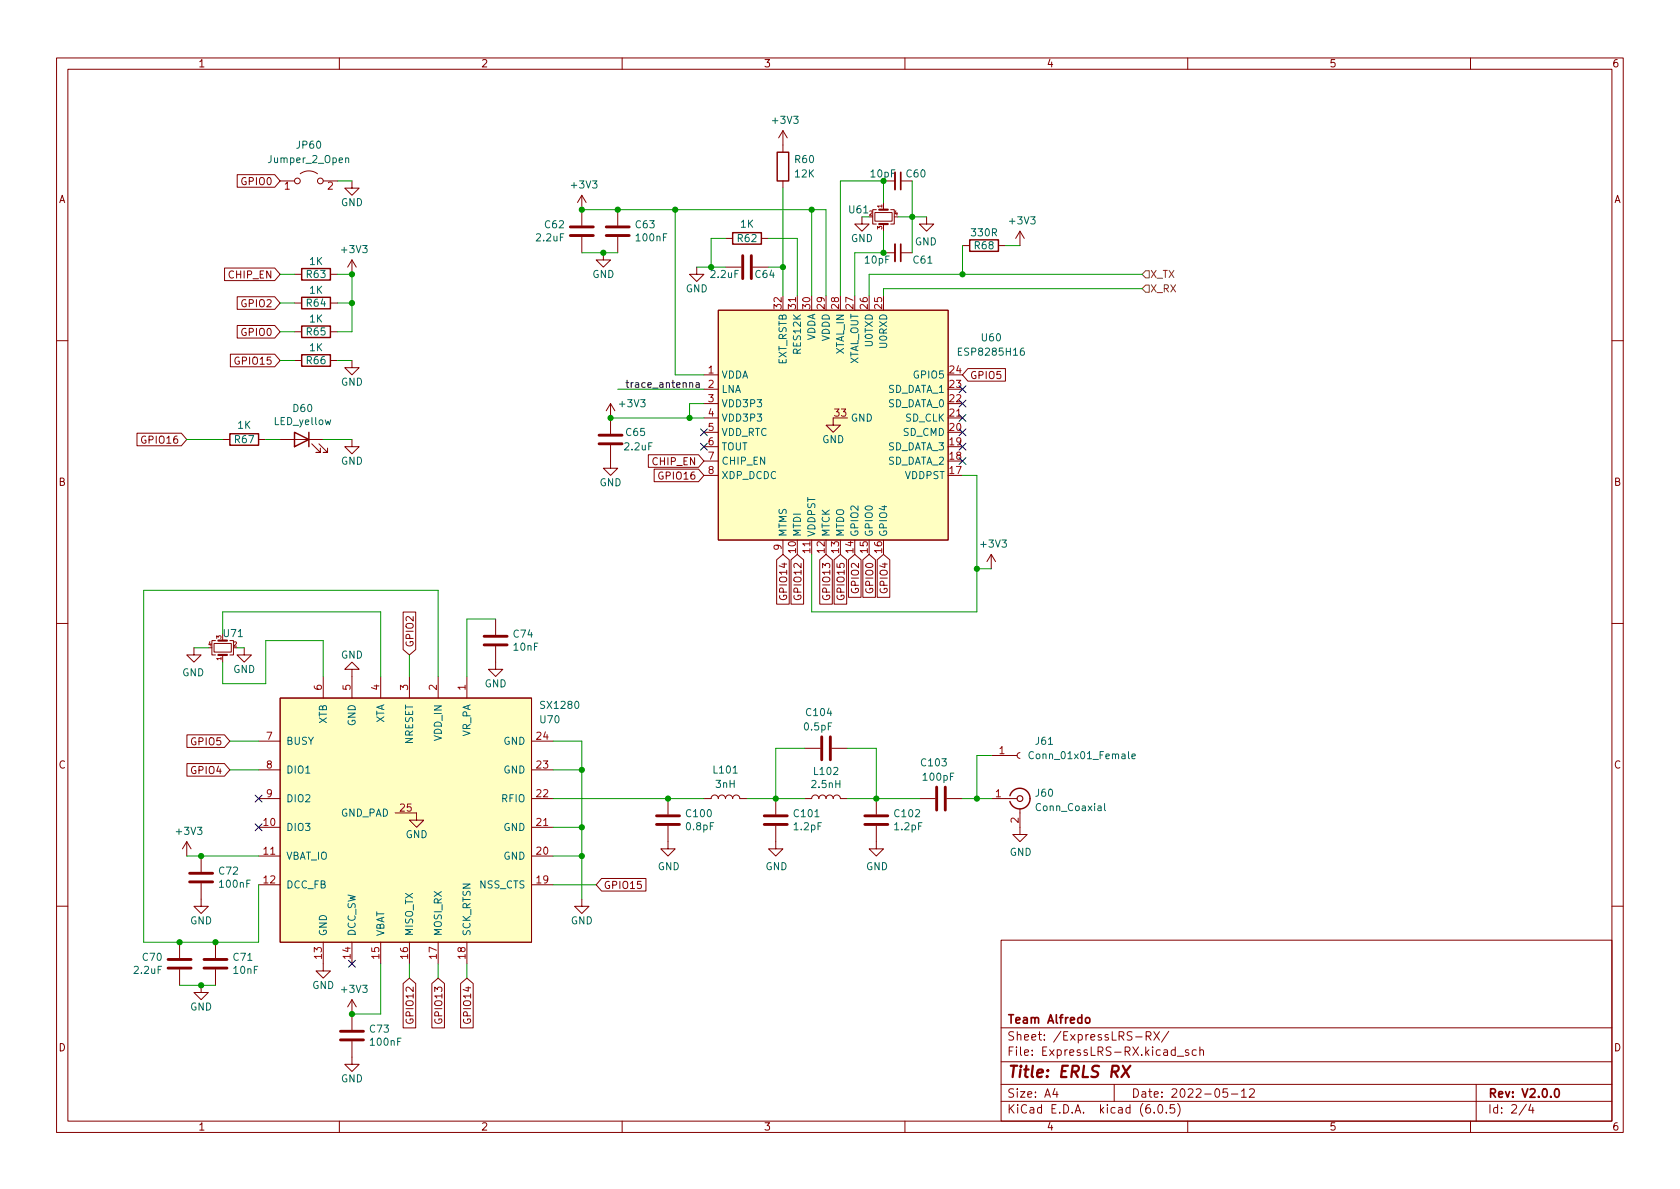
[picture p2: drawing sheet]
<svg xmlns="http://www.w3.org/2000/svg" width="297mm" height="210mm" viewBox="0 0 297 210" stroke-linecap="round" stroke-linejoin="round" font-family="sans-serif">
<g fill="none" stroke="#840000" stroke-width=".18">
<path d="M10 10.2h277v190.1h-277zM12 12.2h273v186.1h-273zM60 10.2v2M110 10.2v2M160 10.2v2M210 10.2v2M260 10.2v2M41.9 30.9h6.7l.9 1.1-.9 1.1h-6.7zM49.5 32h2.6M53.1 30.7a2.54 2.54 0 0 1 3 0M57.1 32h2.6M62.2 32v1.3h1.3l-1.3 1.2-1.2-1.2h1.2"/>
<path d="M102.9 34.5v5.4M102.9 34.5l-.8 1.3M102.9 34.5l.7 1.3M109.2 37.1v2.8M138.4 23.1v3.8M138.4 32v1.3M138.4 23.1l-.7 1.3M138.4 23.1l.8 1.3M152.4 38.3v1.3h1.3l-1.3 1.3-1.3-1.3h1.3M154.7 37.6h3v1.5h-3zM154.9 37.1h-.6v2.5h.6M156.2 35.8v1.3"/>
<path d="M156.2 39.6v1.3M157.5 37.1h.6v2.5h-.6M159.3 32h2M163.8 38.3v1.3h-1.2l1.2 1.3 1.3-1.3h-1.3M39.7 47.4h8.9l.9 1.1-.9 1.1h-8.9zM41.9 52.5h6.7l.9 1.1-.9 1.1h-6.7zM41.9 57.6h6.7l.9 1.1-.9 1.1h-6.7zM52.1 48.5h1.2M52.1 53.6h1.2M52.1 58.7h1.2M58.4 48.5h1.3M58.4 53.6h1.3"/>
<path d="M58.4 58.7h1.3M62.2 46l-.7 1.2M62.2 46v2.5M62.2 46l.8 1.2M102.9 41.9v2.8M106.7 44.7v1.3h1.2l-1.2 1.2-1.3-1.2h1.3M109.2 41.9v2.8M123.2 47.2v1.3h1.3l-1.3 1.3-1.3-1.3h1.3M127 54.9h40.6v40.6h-40.6zM128.3 47.2h2.8M128.3 42.2h1.2M134.6 42.2h1.3"/>
<path d="M141 52.3v2.6M156.2 44.7h2M159.3 44.7h2M170.2 43.4h1.2M176.5 43.4h1.3M180.3 40.9l-.7 1.3M180.3 40.9v2.5M180.3 40.9l.8 1.3M10 60.2h2M24.2 76.6h7.9l.9 1.1-.9 1.1h-7.9zM39.4 77.7h1.2M40.7 62.6h7.9l.9 1.1-.9 1.2h-7.9z"/>
<path d="M45.7 77.7h1.3M49.5 77.7h7.6M52.1 63.7h1.2M55.1 78.5l1.5 1.5h-.7h.7v-.8M56.4 78.5l1.5 1.5h-.8h.8v-.8M58.4 63.7h1.3M62.2 77.7v1.3h1.3l-1.3 1.3-1.2-1.3h1.2M62.2 63.7v1.3h1.3l-1.3 1.3-1.2-1.3h1.2M107.9 78.7v4.1h1.3l-1.3 1.3-1.2-1.3h1.2M107.9 71.4v5.3M107.9 71.4l-.7 1.2M107.9 71.4l.8 1.2"/>
<path d="M124.5 66.3h2.5M124.5 68.8h2.5M124.5 73.9h2.5M124.5 71.4h2.5M124.5 76.4h2.5M124.5 79h2.5M147.3 73.9v1.3h1.3l-1.3 1.2-1.3-1.2h1.3M167.6 73.9h2.6M171.1 65.2h6.7v2.2h-6.7l-.9-1.1zM285 60.2h2M114.6 80.4h8.9l1 1.1-1 1.1h-8.9zM115.7 83h7.8l1 1.1-1 1.1h-7.8z"/>
<path d="M124.5 81.5h2.5M124.5 84.1h2.5M137.3 99l1.1-1 1.1 1v7.8h-2.2zM138.4 95.5v2.5M139.9 99l1.1-1 1.1 1v7.8h-2.2zM143.5 95.5v2.5M144.9 99l1.1-1 1.2 1v7.8h-2.3zM147.5 99l1.1-1 1.1 1v7.8h-2.2zM150 99l1.1-1 1.1 1v6.6h-2.2zM152.6 99l1.1-1 1.1 1v6.6h-2.2zM155.1 99l1.1-1 1.1 1v6.6h-2.2zM175.3 98l-.8 1.3"/>
<path d="M175.3 98v2.6M175.3 98l.7 1.3M10 110.2h2M34.3 114.5v1.3h-1.3l1.3 1.3 1.3-1.3h-1.3M37.8 113.8h3.1v1.5h-3.1zM38.1 113.3h-.6v2.5h.6M39.4 115.8v1.3M40.6 113.3h.7v2.5h-.7M43.2 114.5v1.3h1.2l-1.2 1.3-1.3-1.3h1.3M57.1 119.6v3.8M62.2 118.4h1.3l-1.3-1.3-1.2 1.3h1.2v5M67.3 119.6v3.8"/>
<path d="M71.3 108.2h2.2v6.7l-1.1 .9-1.1-.9zM72.4 119.6v3.8M77.5 119.6v3.8M82.5 119.6v3.8M87.6 114.3v4.1h1.3l-1.3 1.2-1.2-1.2h1.2M87.6 109.5v2.8M285 110.2h2M33 129.9h6.7l.9 1.2-.9 1.1h-6.7zM33 135h6.7l.9 1.1-.9 1.1h-6.7zM45.7 136.1h3.8M45.7 131.1h3.8M49.5 123.4h44.5v43.2h-44.5z"/>
<path d="M94 136.1h3.8M94 131.1h3.8M142.2 132.3h2.8M147.1 132.3h2.8M175.3 133.6h4.5M180.3 133.1l-.3 .1-.2 .4 .2 .4 .3 .1M33 148.8l-.7 1.3M33 148.8v2.6M33 148.8l.8 1.3M35.6 156.2v4.1h1.2l-1.2 1.2-1.3-1.2h1.3M35.6 151.4v2.8M45.7 141.2h3.8"/>
<path d="M45.7 146.3h3.8M45.7 151.4h3.8M45.7 156.5h3.8M69.8 143.8h3.9v1.2h1.2l-1.2 1.3-1.3-1.3h1.3M94 141.2h3.8M94 146.3h3.8M94 151.4h3.8M94 156.5h3.8M102.9 159v1.3h1.2l-1.2 1.2-1.3-1.2h1.3M106.4 155.3h7.8v2.3h-7.8l-1-1.1zM118.1 146v4.1h1.3l-1.3 1.3-1.3-1.3h1.3M118.1 141.2v2.8"/>
<path d="M124.5 141.2h1.2a.64 .64 0 0 1 .7-.6 .64 .64 0 0 1 .6 .6 .64 .64 0 0 1 .6-.6 .64 .64 0 0 1 .7 .6 .64 .64 0 0 1 .6-.6 .64 .64 0 0 1 .6 .6 .64 .64 0 0 1 .7-.6 .64 .64 0 0 1 .6 .6h1.3M137.2 146v4.1h1.2l-1.2 1.3-1.3-1.3h1.3M137.2 141.2v2.8M142.2 141.2h1.3a.64 .64 0 0 1 .6-.6 .64 .64 0 0 1 .7 .6 .64 .64 0 0 1 .6-.6 .64 .64 0 0 1 .6 .6 .64 .64 0 0 1 .7-.6 .64 .64 0 0 1 .6 .6 .64 .64 0 0 1 .7-.6 .64 .64 0 0 1 .6 .6h1.3M154.9 146v4.1h1.3l-1.3 1.3-1.2-1.3h1.2M154.9 141.2v2.8M162.6 141.2h2.8M167.4 141.2h2.8M175.3 141.2h4.5M180.3 143v4.6h1.3l-1.3 1.2-1.2-1.2h1.2M10 160.2h2M31.7 166.6v2.8"/>
<path d="M31.7 171.4v2.8M35.6 174.2v1.3h1.2l-1.2 1.3-1.3-1.3h1.3M38.1 166.6v2.8M38.1 171.4v2.8M57.1 166.6v5.1h1.3l-1.3 1.3-1.2-1.3h1.2M62.2 166.6v3.8M62.2 176.8v5.3M62.2 176.8l-.7 1.2M62.2 176.8l.8 1.2M67.3 166.6v3.8M71.3 173.9l1.1-.9 1.1 .9v7.9h-2.2zM72.4 166.6v3.8"/>
<path d="M76.4 173.9l1.1-.9 1.1 .9v7.9h-2.2zM77.5 166.6v3.8M81.4 173.9l1.1-.9 1.2 .9v7.9h-2.3zM82.5 166.6v3.8M177 166.3h108v32h-108zM285 160.2h2M60 198.3v2M62.2 184.1v4.1h1.3l-1.3 1.3-1.2-1.3h1.2M110 198.3v2M160 198.3v2M177 194.8h108M177 191.8h108"/>
<path d="M177 187.8h108M177 181.8h108M186.5 192.5l-.4 1h1M186.9 193v1M197 191.8v3M200.8 183.4h1.1M202.6 183.2l.8-.1 .1-.2-.1-.3-.2-.2h-.6v1.5M203 183.2l.5 .7M204 182.4l1 1.5M204.1 196.7v.1M204.9 195.4l.2-.1a.81 .81 0 0 1 .6 .7 .81 .81 0 0 1-.3 .8h-.2a.81 .81 0 0 1-.6-.6 .81 .81 0 0 1 .3-.8zM205 182.4l-1 1.5"/>
<path d="M206.2 196.7v.1M206.6 182.4l-1.2 1.9M207.6 195.3h-.7v.7l.2-.1 .5 .1 .1 .2-.1 .5-.2 .1-.5-.1M208.1 186.8h1.2M208.2 195.1a1.72 1.72 0 0 1 0 2.3M210 198.3v2M210.1 185.7l-.3-.1-.2 .2v.3l.5 .1v.4h-.5M211.5 185.7l-.4-.1-.3 .3v.4l.1 .3h.6M212.1 185.8l.3-.2 .3 .1 .1 .9M212.1 185.1v1.5M217 192.5h-.7l-.1 .7 .2-.1 .5 .1 .2 .2-.1 .5-.2 .1-.6-.1M217.7 193.5h1.2"/>
<path d="M219.5 193l.4-.5v1.5M219.5 194h.9M220.9 192.7l.6-.2 .2 .2 .1 .3-.9 1h.9M260 198.3v2M261 191.8v6.5M269.9 195.3l-1.3 1.9M270.6 195.3l-.3 1h.9M271 195.8v1"/>
<circle cx="52.6" cy="32" r=".51"/>
<circle cx="56.6" cy="32" r=".51"/>
</g>
<path d="M159.3 30.5v3M159.3 43.2v3M192 180.1l.2-.2 .4 .2 .1 .5-.1 .3h-.4l-.2-.1zM275.1 192.6l.1-.1a.81 .81 0 0 1 .6 .7 .81 .81 0 0 1-.3 .8h-.2a.81 .81 0 0 1-.5-.6 .81 .81 0 0 1 .3-.8z" fill="none" stroke="#840000" stroke-width=".3"/>
<path d="M198.5 188.5l1.1 2M199.9 188.5l-1.6 2" fill="none" stroke="#840000" stroke-width=".4"/>
<g fill="none" stroke="#840000" stroke-width=".51">
<path d="M100.8 41.7h4.1M100.8 40.1h4.1M107.2 41.7h4.1M107.2 40.1h4.1M131.3 45.2v4.1M132.8 45.2v4.1M105.9 78.5h4.1M105.9 77h4.1M85.6 114h4.1M85.6 112.5h4.1M145.3 130.3v4.1M146.8 130.3v4.1"/>
<path d="M165.6 139.2v4.1M167.1 139.2v4.1M33.5 156h4.1M33.5 154.4h4.1M116.1 145.8h4M116.1 144.3h4M135.1 145.8h4.1M135.1 144.3h4.1M152.9 145.8h4.1M152.9 144.3h4.1M29.7 171.2h4.1M29.7 169.7h4.1"/>
<path d="M36.1 171.2h4M36.1 169.7h4M60.2 183.9h4.1M60.2 182.4h4.1"/>
</g>
<path d="M137.4 26.9h2v5.1h-2zM53.3 47.5h5.1v2h-5.1zM53.3 52.6h5.1v2h-5.1zM53.3 57.7h5.1v2h-5.1zM129.5 41.1h5.1v2.1h-5.1zM171.4 42.4h5.1v2h-5.1zM40.6 76.7h5.1v2h-5.1zM52.1 76.4l2.5 1.3-2.5 1.3zM53.3 62.7h5.1v2.1h-5.1zM54.6 76.4v2.6M178.6 140.7a1.81 1.81 0 0 1 2.8-1 1.81 1.81 0 0 1 0 3 1.81 1.81 0 0 1-2.8-1" fill="none" stroke="#840000" stroke-width=".25"/>
<path d="M158.2 30.5v3M158.2 43.2v3" fill="none" stroke="#840000" stroke-width=".33"/>
<path d="M155.4 37.1h1.6M155.4 39.6h1.6M38.6 115.8h1.5M38.6 113.3h1.5" fill="none" stroke="#840000" stroke-width=".38"/>
<path d="M61.1 28l.2-.1 .3 .1 .1 .8M182.7 133a.6 .6 0 0 0-.8 .4 .6 .6 0 0 0 .6 .8l.2-.1M200.1 133.7l.6-.1v-.2l-.4-.1-.2 .2 .1 .6h.5M195.3 142.1v1.1l.2 .2" fill="none" stroke="#006464" stroke-width=".18"/>
<g fill="#ffffc2" stroke="#ffffc2" stroke-width=".18">
<path d="M127 54.9h40.6v40.6h-40.6z"/>
<path d="M49.5 123.4h44.5v43.2h-44.5z"/>
</g>
<circle cx="180.3" cy="141.2" r=".51" fill="none" stroke="#840000" stroke-width=".2"/>
<path d="M202.6 47.9h.6v1.2h-.6l-.7-.6zM202.6 50.4h.6v1.3h-.6l-.7-.7z" fill="none" stroke="#725600" stroke-width=".18"/>
<path d="M121.9 67.8l.2-.1h.3l.1 .8M123.1 67.7h.5v.8M123.6 68h-.4l-.2 .2 .2 .3 .4-.1" fill="none" stroke="#0f0f0f" stroke-width=".18"/>
<g fill="none" stroke="#009600" stroke-width=".18">
<path d="M59.7 32h2.5M102.9 37.1h43.1v15.2M119.4 37.1v29.2h5.1M138.4 33.3v19M143.5 37.1v15.2M156.2 35.8v-3.8h-7.6v20.3M158.7 38.3h5.1M161.3 32v12.7M49.5 48.5h2.6M49.5 53.6h2.6M49.5 58.7h2.6M59.7 48.5h2.5v10.2h-2.5"/>
<path d="M59.7 53.6h2.5M102.9 44.7h6.3M123.2 47.2h5.1M128.3 42.2h-2.6v5M135.9 42.2h5.1v10.1M135.9 47.2h2.5M156.2 40.9v3.8h-5.1v7.6M170.2 43.4v5.1M177.8 43.4h2.5M201.9 48.5h-48.2v3.8M201.9 51h-45.7v1.3M33 77.7h6.4"/>
<path d="M47 77.7h2.5M49.5 63.7h2.6M57.1 77.7h5.1M59.7 63.7h2.5M107.9 73.9h16.6M109.2 68.8h15.3M124.5 71.4h-2.6v2.5M170.2 84.1h2.5v24.1h-29.2v-10.2M34.3 114.5h2.5M39.4 117.1v3.8h7.6v-7.6h10.1v6.3M39.4 112v-3.8h27.9v11.4M41.9 114.5h1.3"/>
<path d="M72.4 115.8v3.8M77.5 119.6v-15.2h-52.1v62.2h20.3v-10.1M87.6 109.5h-5.1v10.1M172.7 100.6h2.6M40.6 131.1h5.1M40.6 136.1h5.1M97.8 131.1h5.1v27.9M97.8 136.1h5.1M142.2 132.3h-5v8.9M149.9 132.3h5v8.9M175.3 133.6h-2.6v7.6M33 151.4h12.7"/>
<path d="M97.8 151.4h5.1M97.8 156.5h7.6M97.8 141.2h26.7M97.8 146.3h5.1M132.1 141.2h10.1M149.9 141.2h12.7M170.2 141.2h5.1M31.7 174.2h6.4M67.3 170.4v8.9h-5.1M72.4 170.4v2.6M77.5 170.4v2.6M82.5 170.4v2.6"/>
</g>
<g fill="none" stroke="#000084" stroke-width=".18">
<path d="M123.9 78.4l1.2 1.2M123.9 75.8l1.2 1.3M125.1 78.4l-1.2 1.2M125.1 75.8l-1.2 1.3M169.6 68.2l1.2 1.2M169.6 73.3l1.2 1.2M169.6 70.8l1.2 1.2M169.6 78.4l1.2 1.2M169.6 75.8l1.2 1.3M170.8 68.2l-1.2 1.2M170.8 73.3l-1.2 1.2M170.8 70.8l-1.2 1.2"/>
<path d="M170.8 78.4l-1.2 1.2M170.8 75.8l-1.2 1.3M169.6 80.9l1.2 1.2M170.8 80.9l-1.2 1.2M45.1 145.7l1.2 1.2M45.1 140.6l1.2 1.2M46.3 145.7l-1.2 1.2M46.3 140.6l-1.2 1.2M61.6 169.8l1.2 1.2M62.8 169.8l-1.2 1.2"/>
</g>
<g fill="#009600" stroke="#009600" stroke-width=".18">
<circle cx="62.2" cy="48.5" r=".46"/>
<circle cx="62.2" cy="53.6" r=".46"/>
<circle cx="107.9" cy="73.9" r=".46"/>
<circle cx="119.4" cy="37.1" r=".46"/>
<circle cx="109.2" cy="37.1" r=".46"/>
<circle cx="121.9" cy="73.9" r=".46"/>
<circle cx="102.9" cy="37.1" r=".46"/>
<circle cx="106.7" cy="44.7" r=".46"/>
<circle cx="118.1" cy="141.2" r=".46"/>
<circle cx="102.9" cy="136.1" r=".46"/>
<circle cx="102.9" cy="146.3" r=".46"/>
<circle cx="102.9" cy="151.4" r=".46"/>
<circle cx="137.2" cy="141.2" r=".46"/>
<circle cx="156.2" cy="32" r=".46"/>
<circle cx="161.3" cy="38.3" r=".46"/>
<circle cx="170.2" cy="48.5" r=".46"/>
<circle cx="38.1" cy="166.6" r=".46"/>
<circle cx="35.6" cy="151.4" r=".46"/>
<circle cx="31.7" cy="166.6" r=".46"/>
<circle cx="62.2" cy="179.3" r=".46"/>
<circle cx="35.6" cy="174.2" r=".46"/>
<circle cx="172.7" cy="141.2" r=".46"/>
<circle cx="154.9" cy="141.2" r=".46"/>
<circle cx="172.7" cy="100.6" r=".46"/>
<circle cx="156.2" cy="44.7" r=".46"/>
<circle cx="138.4" cy="47.2" r=".46"/>
<circle cx="125.7" cy="47.2" r=".46"/>
<circle cx="143.5" cy="37.1" r=".46"/>
</g>
<text font-size="2.8" fill="#840000" x="178" y="190.6">Title: ERLS RX</text>
<g font-size="2.1" fill="#840000">
<text x="178" y="184">Sheet: /ExpressLRS-RX/</text>
<text x="178" y="181">Team Alfredo</text>
<text x="178" y="186.7">File: ExpressLRS-RX.kicad_sch</text>
<text x="178" y="196.9">KiCad E.D.A. kicad (6.0.5)</text>
<text x="178" y="194.1">Size: A4</text>
<text x="200" y="194.1">Date: 2022-05-12</text>
<text x="263" y="194.1">Rev: V2.0.0</text>
<text x="263" y="196.9">Id: 2/4</text>
</g>
<g font-size="1.8" fill="#840000">
<text x="35" y="11.9">1</text>
<text x="85" y="11.9">2</text>
<text x="135" y="11.9">3</text>
<text x="185" y="11.9">4</text>
<text x="235" y="11.9">5</text>
<text x="285" y="11.9">6</text>
<text x="10.3" y="35.9">A</text>
<text x="42.9" y="32.7">GPIO0</text>
<text x="285.3" y="35.9">A</text>
<text x="40.6" y="49.2">CHIP_EN</text>
<text x="42.9" y="54.3">GPIO2</text>
<text x="42.9" y="59.4">GPIO0</text>
<text x="41.9" y="64.5">GPIO15</text>
<text x="171.4" y="67">GPIO5</text>
<text x="25.4" y="78.4">GPIO16</text>
<text x="115.5" y="82.3">CHIP_EN</text>
<text x="10.3" y="85.9">B</text>
<text x="116.8" y="84.8">GPIO16</text>
<text x="285.3" y="85.9">B</text>
<text x="139.2" y="105.7" transform="rotate(-90 139.2 105.7)">GPIO14</text>
<text x="141.7" y="105.7" transform="rotate(-90 141.7 105.7)">GPIO12</text>
<text x="146.8" y="105.7" transform="rotate(-90 146.8 105.7)">GPIO13</text>
<text x="149.3" y="105.7" transform="rotate(-90 149.3 105.7)">GPIO15</text>
<text x="151.9" y="104.7" transform="rotate(-90 151.9 104.7)">GPIO2</text>
<text x="154.4" y="104.7" transform="rotate(-90 154.4 104.7)">GPIO0</text>
<text x="156.9" y="104.7" transform="rotate(-90 156.9 104.7)">GPIO4</text>
<text x="73.1" y="114.5" transform="rotate(-90 73.1 114.5)">GPIO2</text>
<text x="34" y="131.8">GPIO5</text>
<text x="10.3" y="135.9">C</text>
<text x="34" y="136.9">GPIO4</text>
<text x="285.3" y="135.9">C</text>
<text x="106.7" y="157.2">GPIO15</text>
<text x="10.3" y="185.9">D</text>
<text x="73.1" y="180.6" transform="rotate(-90 73.1 180.6)">GPIO12</text>
<text x="78.2" y="180.6" transform="rotate(-90 78.2 180.6)">GPIO13</text>
<text x="83.3" y="180.6" transform="rotate(-90 83.3 180.6)">GPIO14</text>
<text x="285.3" y="185.9">D</text>
<text x="35" y="199.9">1</text>
<text x="85" y="199.9">2</text>
<text x="135" y="199.9">3</text>
<text x="185" y="199.9">4</text>
<text x="235" y="199.9">5</text>
<text x="285" y="199.9">6</text>
</g>
<g font-size="1.8" fill="#006464">
<text x="136.7" y="21.9">+3V3</text>
<text x="47.7" y="28.8">Jumper_2_Open</text>
<text x="52.5" y="26.3">JP60</text>
<text x="140.6" y="28.8">R60</text>
<text x="101.2" y="33.3">+3V3</text>
<text x="140.6" y="31.4">12K</text>
<text x="154" y="31.4">10pF</text>
<text x="160.3" y="31.4">C60</text>
<text x="60.3" y="36.4">GND</text>
<text x="96.4" y="40.4">C62</text>
<text x="112.4" y="40.4">C63</text>
<text x="130.9" y="40.3">1K</text>
<text x="171.9" y="41.8">330R</text>
<text x="178.6" y="39.7">+3V3</text>
<text x="54.7" y="46.9">1K</text>
<text x="60.5" y="44.7">+3V3</text>
<text x="94.9" y="42.7">2.2uF</text>
<text x="112.6" y="42.7">100nF</text>
<text x="130.5" y="42.8">R62</text>
<text x="150.4" y="42.8">GND</text>
<text x="153" y="46.6">10pF</text>
<text x="161.6" y="46.6">C61</text>
<text x="161.7" y="43.4">GND</text>
<text x="172.4" y="44.1">R68</text>
<text x="54.3" y="49.1">R63</text>
<text x="54.7" y="51.9">1K</text>
<text x="104.7" y="49.1">GND</text>
<text x="121.2" y="51.7">GND</text>
<text x="125.8" y="49.1">2.2uF</text>
<text x="133.6" y="49.1">C64</text>
<text x="54.3" y="54.2">R64</text>
<text x="54.3" y="59.3">R65</text>
<text x="54.7" y="57">1K</text>
<text x="54.3" y="64.4">R66</text>
<text x="54.7" y="62.1">1K</text>
<text x="139.1" y="64.6" transform="rotate(-90 139.1 64.6)">EXT_RSTB</text>
<text x="141.6" y="62.2" transform="rotate(-90 141.6 62.2)">RES12K</text>
<text x="144.1" y="60.4" transform="rotate(-90 144.1 60.4)">VDDA</text>
<text x="146.7" y="60.4" transform="rotate(-90 146.7 60.4)">VDDD</text>
<text x="149.2" y="62.7" transform="rotate(-90 149.2 62.7)">XTAL_IN</text>
<text x="151.8" y="64.7" transform="rotate(-90 151.8 64.7)">XTAL_OUT</text>
<text x="154.3" y="61.2" transform="rotate(-90 154.3 61.2)">U0TXD</text>
<text x="156.8" y="61.4" transform="rotate(-90 156.8 61.4)">U0RXD</text>
<text x="169.9" y="62.9">ESP8285H16</text>
<text x="173.6" y="60.3">U60</text>
<text x="60.3" y="68.2">GND</text>
<text x="127.5" y="66.9">VDDA</text>
<text x="127.5" y="69.5">LNA</text>
<text x="156.8" y="69.5">SD_DATA_1</text>
<text x="161.7" y="66.9">GPIO5</text>
<text x="42" y="75.8">1K</text>
<text x="48.6" y="75.2">LED_yellow</text>
<text x="51.9" y="72.8">D60</text>
<text x="109.7" y="72">+3V3</text>
<text x="110.8" y="77.1">C65</text>
<text x="127.5" y="72">VDD3P3</text>
<text x="127.5" y="74.5">VDD3P3</text>
<text x="127.5" y="77.1">VDD_RTC</text>
<text x="150.4" y="74.5">GND</text>
<text x="156.8" y="72">SD_DATA_0</text>
<text x="159.7" y="77.1">SD_CMD</text>
<text x="160.1" y="74.5">SD_CLK</text>
<text x="41.6" y="78.4">R67</text>
<text x="60.3" y="82.2">GND</text>
<text x="110.5" y="79.6">2.2uF</text>
<text x="127.5" y="79.6">TOUT</text>
<text x="127.5" y="82.2">CHIP_EN</text>
<text x="145.4" y="78.4">GND</text>
<text x="156.8" y="82.2">SD_DATA_2</text>
<text x="156.8" y="79.6">SD_DATA_3</text>
<text x="106" y="86">GND</text>
<text x="127.5" y="84.7">XDP_DCDC</text>
<text x="160" y="84.7">VDDPST</text>
<text x="139.1" y="95" transform="rotate(-90 139.1 95)">MTMS</text>
<text x="141.6" y="95" transform="rotate(-90 141.6 95)">MTDI</text>
<text x="144.1" y="95" transform="rotate(-90 144.1 95)">VDDPST</text>
<text x="146.7" y="95" transform="rotate(-90 146.7 95)">MTCK</text>
<text x="149.2" y="95" transform="rotate(-90 149.2 95)">MTDO</text>
<text x="151.8" y="95" transform="rotate(-90 151.8 95)">GPIO2</text>
<text x="154.3" y="95" transform="rotate(-90 154.3 95)">GPIO0</text>
<text x="156.8" y="95" transform="rotate(-90 156.8 95)">GPIO4</text>
<text x="173.6" y="96.8">+3V3</text>
<text x="39.6" y="112.6">U71</text>
<text x="90.9" y="112.7">C74</text>
<text x="32.2" y="119.6">GND</text>
<text x="41.2" y="119">GND</text>
<text x="60.3" y="116.5">GND</text>
<text x="90.9" y="115.1">10nF</text>
<text x="85.7" y="121.5">GND</text>
<text x="95.8" y="125.3">SX1280</text>
<text x="50.5" y="131.7">BUSY</text>
<text x="57.8" y="128" transform="rotate(-90 57.8 128)">XTB</text>
<text x="62.9" y="128.4" transform="rotate(-90 62.9 128.4)">GND</text>
<text x="67.9" y="128" transform="rotate(-90 67.9 128)">XTA</text>
<text x="73" y="131.6" transform="rotate(-90 73 131.6)">NRESET</text>
<text x="78.1" y="130.9" transform="rotate(-90 78.1 130.9)">VDD_IN</text>
<text x="83.2" y="130.4" transform="rotate(-90 83.2 130.4)">VR_PA</text>
<text x="89" y="131.7">GND</text>
<text x="95.6" y="127.9">U70</text>
<text x="142.3" y="129.2">0.5pF</text>
<text x="142.7" y="126.6">C104</text>
<text x="183.2" y="131.7">J61</text>
<text x="50.5" y="136.8">DIO1</text>
<text x="89" y="136.8">GND</text>
<text x="126.3" y="136.8">L101</text>
<text x="144" y="137">L102</text>
<text x="163" y="135.5">C103</text>
<text x="182.6" y="134.2">Conn_01x01_Female</text>
<text x="50.5" y="141.9">DIO2</text>
<text x="88.7" y="141.9">RFIO</text>
<text x="126.6" y="139.3">3nH</text>
<text x="143.6" y="139.3">2.5nH</text>
<text x="163.3" y="138">100pF</text>
<text x="183.2" y="140.9">J60</text>
<text x="183.4" y="143.4">Conn_Coaxial</text>
<text x="31.3" y="147.6">+3V3</text>
<text x="50.5" y="146.9">DIO3</text>
<text x="60.2" y="144.4">GND_PAD</text>
<text x="71.7" y="148.2">GND</text>
<text x="89" y="146.9">GND</text>
<text x="121.4" y="146.8">0.8pF</text>
<text x="121.4" y="144.5">C100</text>
<text x="140.5" y="146.8">1.2pF</text>
<text x="140.5" y="144.5">C101</text>
<text x="158.3" y="146.8">1.2pF</text>
<text x="158.3" y="144.5">C102</text>
<text x="38.8" y="154.7">C72</text>
<text x="50.5" y="152">VBAT_IO</text>
<text x="89" y="152">GND</text>
<text x="116.3" y="153.9">GND</text>
<text x="135.3" y="153.9">GND</text>
<text x="153.1" y="153.9">GND</text>
<text x="178.5" y="151.3">GND</text>
<text x="38.9" y="157">100nF</text>
<text x="50.5" y="157.1">DCC_FB</text>
<text x="84.8" y="157.1">NSS_CTS</text>
<text x="33.6" y="163.4">GND</text>
<text x="57.8" y="165.6" transform="rotate(-90 57.8 165.6)">GND</text>
<text x="62.9" y="165.6" transform="rotate(-90 62.9 165.6)">DCC_SW</text>
<text x="67.9" y="165.6" transform="rotate(-90 67.9 165.6)">VBAT</text>
<text x="73" y="165.6" transform="rotate(-90 73 165.6)">MISO_TX</text>
<text x="78.1" y="165.6" transform="rotate(-90 78.1 165.6)">MOSI_RX</text>
<text x="83.2" y="165.6" transform="rotate(-90 83.2 165.6)">SCK_RTSN</text>
<text x="100.9" y="163.4">GND</text>
<text x="23.8" y="172.2">2.2uF</text>
<text x="25.3" y="169.9">C70</text>
<text x="41.3" y="169.9">C71</text>
<text x="41.4" y="172.2">10nF</text>
<text x="33.6" y="178.7">GND</text>
<text x="55.2" y="174.9">GND</text>
<text x="60.5" y="175.6">+3V3</text>
<text x="65.5" y="182.6">C73</text>
<text x="65.6" y="184.9">100nF</text>
<text x="60.3" y="191.4">GND</text>
</g>
<g font-size="1.8" fill="#a90000">
<text x="50.3" y="33.5">1</text>
<text x="57.9" y="33.5">2</text>
<text x="138.2" y="54.6" transform="rotate(-90 138.2 54.6)">32</text>
<text x="140.7" y="54.6" transform="rotate(-90 140.7 54.6)">31</text>
<text x="143.3" y="54.6" transform="rotate(-90 143.3 54.6)">30</text>
<text x="145.8" y="54.6" transform="rotate(-90 145.8 54.6)">29</text>
<text x="148.3" y="54.6" transform="rotate(-90 148.3 54.6)">28</text>
<text x="150.9" y="54.6" transform="rotate(-90 150.9 54.6)">27</text>
<text x="153.4" y="54.6" transform="rotate(-90 153.4 54.6)">26</text>
<text x="156" y="54.6" transform="rotate(-90 156 54.6)">25</text>
<text x="125.2" y="66">1</text>
<text x="125.2" y="68.6">2</text>
<text x="125.2" y="71.1">3</text>
<text x="167.9" y="71.1">22</text>
<text x="167.9" y="68.6">23</text>
<text x="167.9" y="66">24</text>
<text x="125.2" y="73.7">4</text>
<text x="125.2" y="76.2">5</text>
<text x="147.6" y="73.7">33</text>
<text x="167.9" y="76.2">20</text>
<text x="167.9" y="73.7">21</text>
<text x="125.2" y="78.7">6</text>
<text x="125.2" y="81.3">7</text>
<text x="125.2" y="83.8">8</text>
<text x="167.9" y="83.8">17</text>
<text x="167.9" y="81.3">18</text>
<text x="167.9" y="78.7">19</text>
<text x="138.2" y="97.3" transform="rotate(-90 138.2 97.3)">9</text>
<text x="140.7" y="97.8" transform="rotate(-90 140.7 97.8)">10</text>
<text x="143.3" y="97.8" transform="rotate(-90 143.3 97.8)">11</text>
<text x="145.8" y="97.8" transform="rotate(-90 145.8 97.8)">12</text>
<text x="148.3" y="97.8" transform="rotate(-90 148.3 97.8)">13</text>
<text x="150.9" y="97.8" transform="rotate(-90 150.9 97.8)">14</text>
<text x="153.4" y="97.8" transform="rotate(-90 153.4 97.8)">15</text>
<text x="156" y="97.8" transform="rotate(-90 156 97.8)">16</text>
<text x="56.9" y="122" transform="rotate(-90 56.9 122)">6</text>
<text x="62" y="122" transform="rotate(-90 62 122)">5</text>
<text x="67.1" y="122" transform="rotate(-90 67.1 122)">4</text>
<text x="72.1" y="122" transform="rotate(-90 72.1 122)">3</text>
<text x="77.2" y="122" transform="rotate(-90 77.2 122)">2</text>
<text x="82.3" y="122" transform="rotate(-90 82.3 122)">1</text>
<text x="47.1" y="130.8">7</text>
<text x="94.9" y="130.8">24</text>
<text x="47.1" y="135.9">8</text>
<text x="94.9" y="135.9">23</text>
<text x="176.7" y="133.3">1</text>
<text x="47.1" y="141">9</text>
<text x="70.8" y="143.5">25</text>
<text x="94.9" y="141">22</text>
<text x="176" y="141">1</text>
<text x="46.6" y="146">10</text>
<text x="94.9" y="146">21</text>
<text x="180.1" y="145.5" transform="rotate(-90 180.1 145.5)">2</text>
<text x="46.6" y="151.1">11</text>
<text x="94.9" y="151.1">20</text>
<text x="46.6" y="156.2">12</text>
<text x="94.9" y="156.2">19</text>
<text x="56.9" y="169.5" transform="rotate(-90 56.9 169.5)">13</text>
<text x="62" y="169.5" transform="rotate(-90 62 169.5)">14</text>
<text x="67.1" y="169.5" transform="rotate(-90 67.1 169.5)">15</text>
<text x="72.1" y="169.5" transform="rotate(-90 72.1 169.5)">16</text>
<text x="77.2" y="169.5" transform="rotate(-90 77.2 169.5)">17</text>
<text x="82.3" y="169.5" transform="rotate(-90 82.3 169.5)">18</text>
</g>
<text font-size="1.8" fill="#009600" x="150.2" y="37.7">U61</text>
<g font-size="1.8" fill="#725600">
<text x="203.3" y="49.1">X_TX</text>
<text x="203.3" y="51.7">X_RX</text>
</g>
<text font-size="1.8" fill="#0f0f0f" x="110.5" y="68.6">trace_antenna</text>
<g font-size="1.1" fill="#a90000">
<text x="153.7" y="38.1">2</text>
<text x="156" y="40.5" transform="rotate(-90 156 40.5)">3</text>
<text x="156" y="36.7" transform="rotate(-90 156 36.7)">1</text>
<text x="158.1" y="38.1">4</text>
<text x="39.1" y="112.9" transform="rotate(-90 39.1 112.9)">3</text>
<text x="36.9" y="114.3">4</text>
<text x="39.1" y="116.7" transform="rotate(-90 39.1 116.7)">1</text>
<text x="41.3" y="114.3">2</text>
</g>
</svg>
